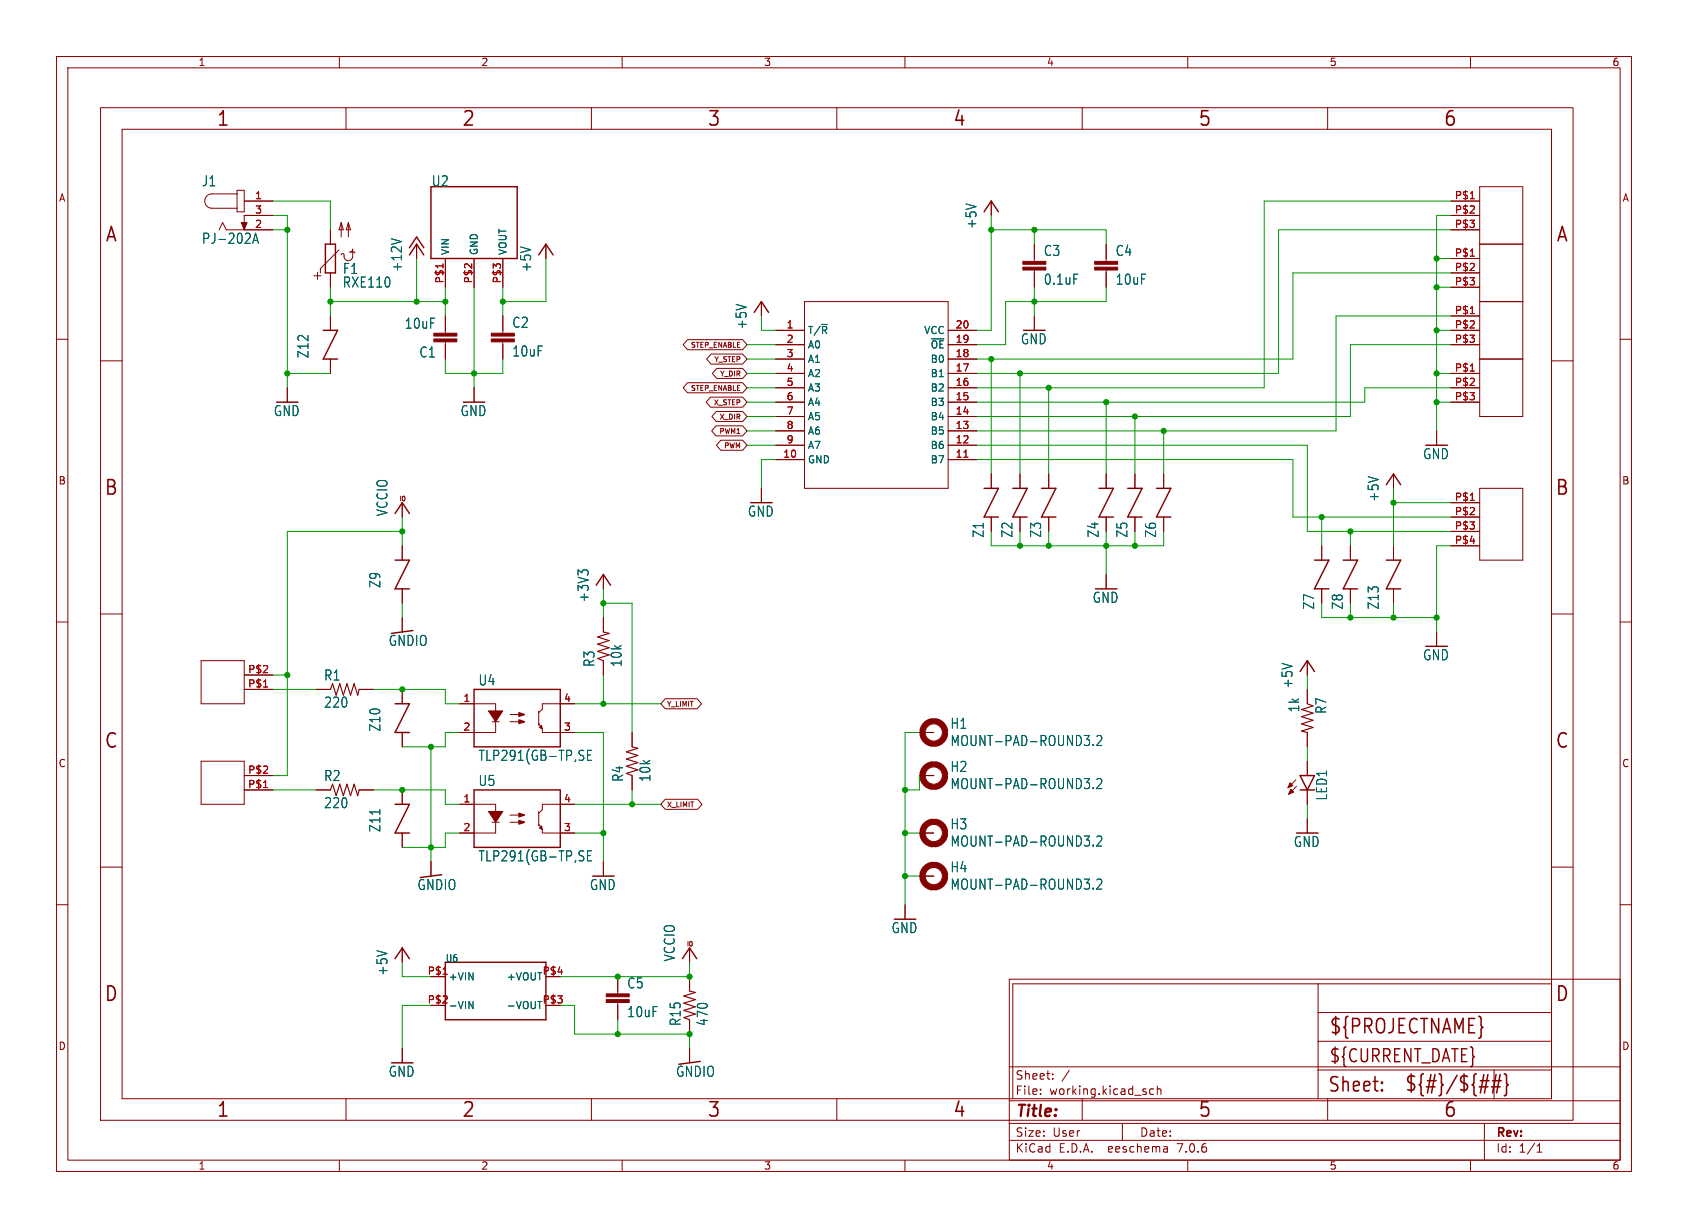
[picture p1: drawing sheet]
<svg xmlns="http://www.w3.org/2000/svg" width="298mm" height="217mm" viewBox="0 0 298 217" stroke-linecap="round" stroke-linejoin="round" font-family="sans-serif">
<g fill="none" stroke="#840000" stroke-width=".18">
<path d="M10 10h278.5v197.2h-278.5zM12 12h274.5v193.2h-274.5zM17.8 19h260.3v179.1h-260.3zM60 10v2M61.2 19v3.9M104.6 19v3.9M110 10v2M148 19v3.9M160 10v2M191.3 19v3.9M210 10v2M234.7 19v3.9"/>
<path d="M260 10v2M21.6 22.9h252.7v171.4h-252.7zM41.9 34.3h-4.4a1.27 1.27 0 0 0-1.3 1.3 1.27 1.27 0 0 0 1.3 1.2h4.4M41.9 33.7h1.3v3.8h-1.3zM43.2 35.6h5.1M48.3 38.1h-5.1v2.5M60.3 39.4l.4 1.2h-.8zM60.3 39.4v2.5M61.6 39.4l.4 1.2h-.8zM61.6 39.4v2.5M175.3 35.6v2.5M256.5 35.6h5.1"/>
<path d="M256.5 38.1h5.1M261.6 33h7.6v40.7h-7.6zM10 60h2M38.7 40.6l.7-1.2 .6 1.2h8.3M55.5 48.8h1.3M56.1 48.1v1.3M58.4 40.6v2.6M58.4 48.3v2.5M58.4 55.9v2.5M59.9 44.2l-3.3 3.3v.8M62.7 44.8l-.1-.2h-.8l.4-.2 .2-.3v1.2a.76 .76 0 0 1-.8 .8 .76 .76 0 0 1-.8-.8l-.1-.4h-.3l-.1 .2M73.7 43.2v2.5"/>
<path d="M78.7 45.7v5.1M78.7 55.9v3M83.8 45.7v5.1M88.9 45.7v5.1M88.9 55.9v3M96.5 43.2v2.5M134.6 53.3v2.6M137.2 58.4h5M142.2 53.3h25.4v33.1h-25.4zM167.6 58.4h5.1M182.9 43.2v3M182.9 47.8v3"/>
<path d="M182.9 55.9v2.5M195.6 43.2v3M195.6 47.8v3M256.5 45.7h5.1M256.5 48.3h5.1M256.5 50.8h5.1M256.5 55.9h5.1M256.5 58.4h5.1M256.5 40.6h5.1M261.6 53.3h7.6M261.6 43.2h7.6M286.5 60h2"/>
<path d="M17.8 63.8h3.8M50.8 68.6v2.5M58.4 63.5v2.5M78.7 60.5v3M83.8 68.6v2.5M88.9 60.5v3M121.6 60.1h9.7l.8 .9-.8 .8h-9.7l-.8-.8zM121.6 67.7h9.7l.8 .9-.8 .9h-9.7l-.8-.9zM125.6 70.2h5.7l.8 .9-.8 .9h-5.7l-.8-.9zM125.7 62.6h5.6l.8 .9-.8 .9h-5.6l-.8-.9zM126.6 75.3h4.7l.8 .9-.8 .9h-4.7l-.8-.9zM126.6 72.8h4.7l.8 .9-.8 .8h-4.7l-.7-.8z"/>
<path d="M126.7 65.2h4.6l.8 .8-.8 .9h-4.6l-.8-.9zM127.4 77.9h3.9l.8 .8-.8 .9h-3.9l-.7-.9zM137.2 63.5h5M137.2 61h5M137.2 73.7h5M137.2 66h5M137.2 68.6h5M137.2 71.1h5M137.2 78.7h5M137.2 76.2h5M167.6 63.5h5.1M167.6 61h5.1"/>
<path d="M167.6 73.7h5.1M167.6 66h5.1M167.6 68.6h5.1M167.6 71.1h5.1M167.6 78.7h5.1M167.6 76.2h5.1M254 76.2v2.5M256.5 61h5.1M256.5 66h5.1M256.5 68.6h5.1M256.5 71.1h5.1M261.6 63.5h7.6"/>
<path d="M274.3 63.8h3.8M71.1 88.9v2.5M71.1 96.5v2.6M134.6 86.4v2.5M137.2 81.3h5M167.6 81.3h5.1M175.3 83.8v2.6M175.3 91.4v2.6M180.3 83.8v2.6M180.3 91.4v2.6M185.4 83.8v2.6M185.4 91.4v2.6"/>
<path d="M195.6 83.8v2.6M195.6 91.4v2.6M200.7 83.8v2.6M200.7 91.4v2.6M205.7 83.8v2.6M205.7 91.4v2.6M233.7 96.5v2.6M238.8 96.5v2.6M246.4 83.8v2.6M246.4 96.5v2.6M256.5 88.9h5.1M256.5 91.4h5.1"/>
<path d="M256.5 94h5.1M256.5 96.5h5.1M261.6 86.4h7.6v12.7h-7.6zM10 110h2M17.8 108.6h3.8M35.6 116.8h7.6v7.7h-7.6zM43.2 119.4h5.1M71.1 104.1v2.6M71.1 109.2v2.6M106.7 101.6v2.5M106.7 109.2v2.6M106.7 116.8v2.6"/>
<path d="M195.6 101.6v2.5M231.1 116.8v2.6M233.7 104.1v2.6M238.8 104.1v2.6M246.4 104.1v2.6M254 111.8v2.5M274.3 108.6h3.8M286.5 110h2M35.6 134.6h7.6v7.6h-7.6zM43.2 137.2h5.1M43.2 121.9h5.1M43.2 139.7h5.1"/>
<path d="M55.9 121.9h2.5M55.9 139.7h2.5M63.5 121.9h2.5M63.5 139.7h2.5M71.1 121.9v2.6M71.1 129.5v2.6M71.1 139.7v2.5M81.3 124.5h6.3v1.2M87 127.6h1.3M87.6 127.6v1.9h-6.3M90.2 127.6h2.5M90.2 126.4h2.5"/>
<path d="M95.2 125.7v2.6M95.2 128l.7 .9v.6M95.9 129.5h5.7M101.6 124.5h-5.7v.9l-.7 .6M111.8 129.5v2.6M111.8 137.2v2.5M117.6 123.6h5.7l.7 .9-.7 .8h-5.7l-.8-.8zM162.6 137.2h2.5M162.6 129.5h2.5M229.1 137.9l-1.4 1.4M229.2 139.1l-1.4 1.4M231.1 121.9v2.6"/>
<path d="M231.1 129.5v2.6M231.1 134.6v2.6M231.1 139.7v2.5M10 160h2M17.8 153.4h3.8M71.1 147.3v2.6M76.2 152.4v2.5M81.3 142.2h6.3v1.3M87 145.4h1.3M87.6 145.4v1.9h-6.3M90.2 145.4h2.5M90.2 144.1h2.5"/>
<path d="M95.2 143.5v2.5M95.2 145.7l.7 1v.6M95.9 147.3h5.7M101.6 142.2h-5.7v1l-.7 .6M106.7 152.4v2.5M117.6 141.4h5.7l.8 .8-.8 .9h-5.7l-.8-.9zM162.6 147.3h2.5M162.6 154.9h2.5M231.1 144.8v2.5M274.3 153.4h3.8M286.5 160h2M71.1 167.6v2.6"/>
<path d="M109.2 172.7v3.1M109.2 177.3v3M121.9 167.6v2.6M121.9 172.7v2.6M160 160v2.6M178.4 173.2h108.1v32h-108.1zM233 174v20.3M233 179.1h41.3M274.3 174h-95.2v20.3M61.2 194.3v3.8M71.1 185.4v2.6M104.6 194.3v3.8"/>
<path d="M121.9 180.3v2.6M121.9 185.4v2.6M148 194.3v3.8M178.4 198.7h108.1M178.4 194.7h108.1M178.4 188.7h108.1M184 193.4v.2M184 192.6v.2M186.1 190.7v.2M186.1 189.9v.2M189.1 189.3l-1.3 1.9M191.3 194.3v3.8"/>
<path d="M198.4 198.7v3M204 192.6h-.4l-.3 .2v.5l.1 .2h.6M204.6 192.7l.2-.1h.4l.1 1M204.6 192.1v1.5M233 184.1h41.3M233 189.2h41.3M234.7 194.3v3.8M262.5 198.7v6.5M264.2 189.2v5.1M60 205.2v2M110 205.2v2M160 205.2v2"/>
<path d="M178.4 201.7h108.1M206.3 202.8l.1 1M206.4 203.7l-.1 .1M206.4 203.1l-.1 .1M210 205.2v2M260 205.2v2M271.8 203.8h.8M271.8 202.7l.4-.4v1.5"/>
<circle cx="165.1" cy="137.2" r="1.52"/>
<circle cx="165.1" cy="129.5" r="1.52"/>
<circle cx="165.1" cy="154.9" r="1.52"/>
<circle cx="165.1" cy="147.3" r="1.52"/>
</g>
<g fill="none" stroke="#840000" stroke-width=".25">
<path d="M76.2 33h15.2v12.7h-15.2zM174 37.5l1.3-1.9 1.2 1.9M57.1 58.4h2.6l-2.6 5.1h2.6M57.5 43.2h1.8v5.1h-1.8zM72.4 45.1l1.3-1.9 1.2 1.9M72.4 43.8l1.3-1.9 1.2 1.9M95.2 45.1l1.3-1.9 1.3 1.9M133.3 55.2l1.3-1.9 1.3 1.9M69.8 99.1h2.6l-2.6 5h2.6M69.8 90.8l1.3-1.9 1.3 1.9M174 86.4h2.5l-2.5 5h2.5M179.1 86.4h2.5l-2.5 5h2.5"/>
<path d="M184.1 86.4h2.6l-2.6 5h2.6M194.3 86.4h2.5l-2.5 5h2.5M199.4 86.4h2.5l-2.5 5h2.5M204.5 86.4h2.5l-2.5 5h2.5M232.4 99.1h2.5l-2.5 5h2.5M237.5 99.1h2.5l-2.5 5h2.5M245.1 99.1h2.5l-2.5 5h2.5M245.1 85.7l1.3-1.9 1.2 1.9M73 111.5l-3.8 .5M105.4 103.5l1.3-1.9 1.2 1.9M229.9 118.7l1.2-1.9 1.3 1.9M69.8 124.5h2.6l-2.6 5h2.6"/>
<path d="M83.8 139.7h15.3v10.2h-15.3zM83.8 121.9h15.3v10.2h-15.3zM229.9 139.7h2.5M229.9 137.2h2.5l-1.3 2.5zM69.8 142.2h2.6l-2.6 5.1h2.6M78.1 154.7l-3.8 .5M69.8 169.5l1.3-1.9 1.3 1.9M78.7 170.2h17.8v10.1h-17.8zM120.6 169.5l1.3-1.9 1.3 1.9M123.8 187.7l-3.8 .5"/>
</g>
<path d="M260 35.1h.7M78.3 46.7v.7M260 45.3h.7M260 55.5h.7M260 65.6h.7M170.4 80.9h.7M260 88.5h.7M46.6 139.3h.7M46.6 121.5h.7M78.3 172.3h.8" fill="none" stroke="#a90000" stroke-width=".18"/>
<path d="M106.7 111.8l1 .2-2 .6 2 .7-2 .6 2 .7-2 .6 2 .6-2 .7 1 .3M58.4 121.9l.4-1 .6 2 .7-2 .6 2 .6-2 .7 2 .6-2 .6 2 .3-1M58.4 139.7l.4-1 .6 2 .7-2 .6 2 .6-2 .7 2 .6-2 .6 2 .3-1M111.8 132.1l1 .2-2.1 .7 2.1 .6-2.1 .6 2.1 .7-2.1 .6 2.1 .6-2.1 .7 1.1 .4M231.1 124.5l1.1 .3-2.1 .7 2.1 .6-2.1 .6 2.1 .7-2.1 .6 2.1 .7-2.1 .6 1 .2M121.9 175.3l1 .2-2 .6 2 .7-2 .6 2 .7-2 .6 2 .6-2 .7 1 .3" fill="none" stroke="#840000" stroke-width=".2"/>
<g fill="#840000" stroke="#840000" stroke-width=".18">
<path d="M193.5 46.2h4.1v.5h-4.1z"/>
<path d="M193.5 47.2h4.1v.6h-4.1z"/>
<path d="M107.2 175.8h4.1v.5h-4.1z"/>
<path d="M107.2 176.8h4.1v.5h-4.1z"/>
<path d="M180.8 47.2h4.1v.6h-4.1z"/>
<path d="M180.8 46.2h4.1v.5h-4.1z"/>
<path d="M228.1 138.4l.5 .5-.9 .4z"/>
<path d="M228.2 139.6l.5 .5-.9 .4z"/>
<path d="M42.7 39.4h1l-.5 1.2z"/>
<path d="M86.9 58.9h4v.5h-4z"/>
<path d="M86.9 59.9h4v.6h-4z"/>
<path d="M86.4 125.7h2.5l-1.3 1.9z"/>
<path d="M95.8 128.3l.1 .6-.5-.2z"/>
<path d="M86.4 143.5h2.5l-1.3 1.9z"/>
<path d="M95.8 146l.1 .7-.5-.3z"/>
<path d="M76.7 58.9h4.1v.5h-4.1z"/>
<path d="M76.7 59.9h4.1v.6h-4.1z"/>
</g>
<g fill="none" stroke="#840000" stroke-width="1">
<path d="M163.1 137.4l.2 .7 .4 .6 .6 .4 .5 .1M163.1 129.8l.2 .7 .4 .5 .6 .4 .5 .2M164.8 135.1l-.6 .2-.6 .5-.4 .6-.1 .5M164.8 127.5l-.6 .2-.6 .5-.4 .6-.1 .5M165.4 135.1l.5 .2 .6 .4 .4 .5 .2 .7M165.4 127.5l.5 .1 .6 .4 .4 .6 .2 .7M167.1 137.4l-.1 .5-.4 .6-.6 .5-.6 .2M167.1 129.8l-.1 .5-.4 .6-.6 .5-.6 .2M163.1 155.2l.2 .7 .4 .5 .6 .4 .5 .2M163.1 147.6l.2 .7 .4 .5 .6 .4 .5 .2M164.8 152.9l-.6 .2-.6 .5-.4 .6-.1 .5M164.8 145.3l-.6 .2-.6 .4-.4 .6-.1 .6"/>
<path d="M165.4 152.9l.5 .1 .6 .4 .4 .6 .2 .7M165.4 145.3l.5 .1 .6 .4 .4 .6 .2 .7M167.1 155.2l-.1 .5-.4 .6-.6 .5-.6 .2M167.1 147.6l-.1 .5-.4 .6-.6 .4-.6 .3"/>
</g>
<g fill="none" stroke="#006464" stroke-width=".18">
<path d="M44.7 43l.5-1.8 .5 1.8M44.8 42.5h.8M69.2 42.2l1.8 .5M102.9 101.3l-.7-.5v.9M103.1 100.9h.7M103 132.7l.2 .1M103.1 133.7l.1 .3-.1 .4M103.9 133.5h.5M104.6 132.7h-.7v1.8h.7M193.3 139.3v.2M193.3 131.7v.1M193.9 137.9l.3-.2h.3l.2 .2 .1 .3-.1 .2-.8 1.1h.9"/>
<path d="M193.9 130.2l.3-.1h.3l.2 .1 .1 .4-.1 .2-.8 1h.9M67.2 143.2v.8M103 150.5h.2M103.1 151.5l.1 .2-.1 .5M103.9 151.3h.5M104.6 150.5h-.7v1.7h.7M193.3 149.5v.1M193.3 157.1v.1M193.9 148l.3-.2h.3l.2 .2 .1 .4-.1 .2-.8 1h.9M193.9 155.6l.3-.1h.3l.2 .1 .1 .4-.1 .2-.8 1h.9M82.9 177.1l.7 1.3v-1.3M95.1 177.1h.7"/>
</g>
<g fill="#840000" stroke="#840000" stroke-width=".25">
<path d="M91.8 127.3l.9 .3-.9 .4z"/>
<path d="M91.8 126l.9 .4-.9 .3z"/>
<path d="M91.8 145.1l.9 .3-.9 .3z"/>
<path d="M91.8 143.8l.9 .3-.9 .4z"/>
</g>
<path d="M244.3 192.7l.1 .1-.1 .1M244.3 191.4l.1 .1-.1 .1M261.5 192.2h1.6M261.7 191.1h1.6M263.1 190l-.6 3.3M263.7 192.2h1.5M263.9 191.1h1.5M264.5 190l-.6 3.3M265.2 190l-.6 3.3M266 189.9l.3 .1 .1 .3v1.2l.3 .3-.3 .4v1.2l-.1 .3-.3 .1" fill="none" stroke="#840000" stroke-width=".27"/>
<g fill="none" stroke="#009600" stroke-width=".18">
<path d="M48.3 38.1h2.5v30.5M48.3 35.6h10.1v5M175.3 38.1v20.3h-2.6M256.5 38.1h-2.5v38.1M256.5 35.6h-33v33h-50.8M48.3 40.6h2.5M58.4 53.3h20.3M58.4 50.8v5.1M73.7 45.7v7.6M78.7 50.8v5.1M83.8 50.8v17.8M88.9 50.8v5.1"/>
<path d="M96.5 45.7v7.6h-7.6M134.6 55.9v2.5h2.6M175.3 40.6h20.3v2.6M182.9 40.6v2.6M182.9 50.8v5.1M195.6 50.8v2.5h-17.8v7.7h-5.1M254 58.4h2.5M254 45.7h2.5M254 50.8h2.5M256.5 55.9h-20.3v20.3h-63.5M256.5 48.3h-27.9v15.2h-55.9M256.5 40.6h-30.4v25.4h-53.4"/>
<path d="M50.8 66h7.6M78.7 63.5v2.5h10.2v-2.5M132.1 78.7h5.1M132.1 76.2h5.1M132.1 73.7h5.1M132.1 63.5h5.1M132.1 66h5.1M132.1 71.1h5.1M132.1 61h5.1M132.1 68.6h5.1M172.7 78.7h58.4v15.3h25.4M175.3 63.5v20.3"/>
<path d="M180.3 66v17.8M185.4 68.6v15.2M195.6 71.1v12.7M200.7 73.7v10.1M205.7 76.2v7.6M254 66h2.5M254 71.1h2.5M256.5 61h-17.7v12.7h-66.1M256.5 68.6h-15.2v2.5h-68.6M71.1 94h-20.3v43.2h-2.5M71.1 91.4v5.1M137.2 81.3h-2.6v5.1"/>
<path d="M172.7 81.3h55.9v10.1h27.9M175.3 94v2.5h30.4v-2.5M180.3 94v2.5M185.4 94v2.5M195.6 94v7.6M200.7 94v2.5M233.7 91.4v5.1M238.8 94v2.5M246.4 86.4v10.1M246.4 88.9h10.1M256.5 96.5h-2.5v15.3M48.3 119.4h2.5"/>
<path d="M71.1 106.7v2.5M106.7 106.7h5.1v22.8M106.7 104.1v5.1M106.7 119.4v5.1M231.1 119.4v2.5M233.7 106.7v2.5h20.3M238.8 106.7v2.5M246.4 106.7v2.5M48.3 139.7h7.6M48.3 121.9h7.6M66 139.7h12.7v2.5h2.6M66 121.9h12.7v2.6h2.6"/>
<path d="M76.2 132.1v20.3M81.3 129.5h-2.6v2.6h-7.6M101.6 129.5h5.1v22.9M101.6 124.5h15.2M111.8 139.7v2.5M162.6 129.5h-2.6v30.5M162.6 137.2v2.5h-2.6M231.1 132.1v2.5M81.3 147.3h-2.6v2.6h-7.6M101.6 147.3h5.1M101.6 142.2h15.2M160 147.3h2.6"/>
<path d="M160 154.9h2.6M231.1 142.2v2.6M71.1 170.2v2.5h5.1M76.2 177.8h-5.1v7.6M99.1 177.8h2.5v5.1h20.3v2.5M121.9 170.2v2.5h-22.8M109.2 180.3v2.6"/>
</g>
<g fill="#009600" stroke="#009600" stroke-width=".18">
<circle cx="200.7" cy="73.7" r=".46"/>
<circle cx="195.6" cy="71.1" r=".46"/>
<circle cx="185.4" cy="68.6" r=".46"/>
<circle cx="182.9" cy="40.6" r=".46"/>
<circle cx="182.9" cy="53.3" r=".46"/>
<circle cx="254" cy="45.7" r=".46"/>
<circle cx="254" cy="71.1" r=".46"/>
<circle cx="254" cy="66" r=".46"/>
<circle cx="254" cy="58.4" r=".46"/>
<circle cx="254" cy="50.8" r=".46"/>
<circle cx="185.4" cy="96.5" r=".46"/>
<circle cx="205.7" cy="76.2" r=".46"/>
<circle cx="200.7" cy="96.5" r=".46"/>
<circle cx="195.6" cy="96.5" r=".46"/>
<circle cx="180.3" cy="96.5" r=".46"/>
<circle cx="246.4" cy="88.9" r=".46"/>
<circle cx="233.7" cy="91.4" r=".46"/>
<circle cx="238.8" cy="94" r=".46"/>
<circle cx="238.8" cy="109.2" r=".46"/>
<circle cx="254" cy="109.2" r=".46"/>
<circle cx="246.4" cy="109.2" r=".46"/>
<circle cx="121.9" cy="172.7" r=".46"/>
<circle cx="121.9" cy="182.9" r=".46"/>
<circle cx="160" cy="154.9" r=".46"/>
<circle cx="111.8" cy="142.2" r=".46"/>
<circle cx="160" cy="139.7" r=".46"/>
<circle cx="109.2" cy="182.9" r=".46"/>
<circle cx="109.2" cy="172.7" r=".46"/>
<circle cx="160" cy="147.3" r=".46"/>
<circle cx="175.3" cy="40.6" r=".46"/>
<circle cx="180.3" cy="66" r=".46"/>
<circle cx="175.3" cy="63.5" r=".46"/>
<circle cx="71.1" cy="94" r=".46"/>
<circle cx="106.7" cy="124.5" r=".46"/>
<circle cx="76.2" cy="132.1" r=".46"/>
<circle cx="50.8" cy="119.4" r=".46"/>
<circle cx="106.7" cy="106.7" r=".46"/>
<circle cx="71.1" cy="121.9" r=".46"/>
<circle cx="106.7" cy="147.3" r=".46"/>
<circle cx="71.1" cy="139.7" r=".46"/>
<circle cx="76.2" cy="149.9" r=".46"/>
<circle cx="78.7" cy="53.3" r=".46"/>
<circle cx="73.7" cy="53.3" r=".46"/>
<circle cx="50.8" cy="66" r=".46"/>
<circle cx="50.8" cy="40.6" r=".46"/>
<circle cx="83.8" cy="66" r=".46"/>
<circle cx="58.4" cy="53.3" r=".46"/>
<circle cx="88.9" cy="53.3" r=".46"/>
</g>
<g font-size="3.5" fill="#840000">
<text x="38.2" y="22.7">1</text>
<text x="81.6" y="22.7">2</text>
<text x="125" y="22.7">3</text>
<text x="168.4" y="22.7">4</text>
<text x="211.8" y="22.7">5</text>
<text x="255.1" y="22.7">6</text>
<text x="18.5" y="43.1">A</text>
<text x="275" y="43.1">A</text>
<text x="18.3" y="87.9">B</text>
<text x="274.9" y="87.9">B</text>
<text x="18.3" y="132.7">C</text>
<text x="274.9" y="132.7">C</text>
<text x="18.3" y="177.4">D</text>
<text x="274.9" y="177.4">D</text>
<text x="234.9" y="183.2">${PROJECTNAME}</text>
<text x="38.2" y="197.9">1</text>
<text x="81.6" y="197.9">2</text>
<text x="125" y="197.9">3</text>
<text x="168.4" y="197.9">4</text>
<text x="211.8" y="197.9">5</text>
<text x="234.7" y="193.5">Sheet:</text>
<text x="248.3" y="193.3">${#}/${##}</text>
<text x="255.1" y="197.9">6</text>
</g>
<text font-size="3.2" fill="#840000" x="234.9" y="188.2">${CURRENT_DATE}</text>
<text font-size="2.8" fill="#840000" x="179.4" y="198.1">Title:</text>
<g font-size="2.5" fill="#006464">
<text x="35.6" y="33.2">J1</text>
<text x="76.3" y="33.2">U2</text>
<text x="172.9" y="40.6" transform="rotate(-90 172.9 40.6)">+5V</text>
<text x="35.6" y="43.3">PJ-202A</text>
<text x="184.5" y="45.5">C3</text>
<text x="197.2" y="45.5">C4</text>
<text x="60.5" y="51.1">RXE110</text>
<text x="60.5" y="48.7">F1</text>
<text x="71.3" y="48.2" transform="rotate(-90 71.3 48.2)">+12V</text>
<text x="94.1" y="48.2" transform="rotate(-90 94.1 48.2)">+5V</text>
<text x="184.5" y="50.6">0.1uF</text>
<text x="197.2" y="50.6">10uF</text>
<text x="71.5" y="58.4">10uF</text>
<text x="90.5" y="58.2">C2</text>
<text x="132.2" y="58.4" transform="rotate(-90 132.2 58.4)">+5V</text>
<text x="54.8" y="63.4" transform="rotate(-90 54.8 63.4)">Z12</text>
<text x="74.1" y="63.4">C1</text>
<text x="90.5" y="63.3">10uF</text>
<text x="180.4" y="61.1">GND</text>
<text x="48.3" y="73.8">GND</text>
<text x="81.3" y="73.8">GND</text>
<text x="251.5" y="81.4">GND</text>
<text x="244" y="88.8" transform="rotate(-90 244 88.8)">+5V</text>
<text x="68.7" y="91.4" transform="rotate(-90 68.7 91.4)">VCCIO</text>
<text x="132.1" y="91.6">GND</text>
<text x="174.1" y="95.2" transform="rotate(-90 174.1 95.2)">Z1</text>
<text x="179.2" y="95.2" transform="rotate(-90 179.2 95.2)">Z2</text>
<text x="184.3" y="95.2" transform="rotate(-90 184.3 95.2)">Z3</text>
<text x="194.5" y="95.2" transform="rotate(-90 194.5 95.2)">Z4</text>
<text x="199.5" y="95.2" transform="rotate(-90 199.5 95.2)">Z5</text>
<text x="204.6" y="95.2" transform="rotate(-90 204.6 95.2)">Z6</text>
<text x="67.5" y="104.1" transform="rotate(-90 67.5 104.1)">Z9</text>
<text x="104.3" y="106.6" transform="rotate(-90 104.3 106.6)">+3V3</text>
<text x="193.1" y="106.8">GND</text>
<text x="232.6" y="107.9" transform="rotate(-90 232.6 107.9)">Z7</text>
<text x="237.6" y="107.9" transform="rotate(-90 237.6 107.9)">Z8</text>
<text x="244" y="107.9" transform="rotate(-90 244 107.9)">Z13</text>
<text x="68.6" y="114.4">GNDIO</text>
<text x="105.3" y="118.1" transform="rotate(-90 105.3 118.1)">R3</text>
<text x="110.1" y="118.1" transform="rotate(-90 110.1 118.1)">10k</text>
<text x="251.5" y="117">GND</text>
<text x="57.2" y="120.6">R1</text>
<text x="57.2" y="125.4">220</text>
<text x="84.5" y="121.4">U4</text>
<text x="228.7" y="121.9" transform="rotate(-90 228.7 121.9)">+5V</text>
<text x="67.5" y="129.5" transform="rotate(-90 67.5 129.5)">Z10</text>
<text x="167.9" y="129.1">H1</text>
<text x="229.9" y="126.1" transform="rotate(-90 229.9 126.1)">1k</text>
<text x="234.7" y="126.4" transform="rotate(-90 234.7 126.4)">R7</text>
<text x="84.5" y="134.8">TLP291(GB-TP,SE</text>
<text x="167.9" y="136.7">H2</text>
<text x="167.9" y="132.1">MOUNT-PAD-ROUND3.2</text>
<text x="57.2" y="138.3">R2</text>
<text x="57.2" y="143.1">220</text>
<text x="84.5" y="139.2">U5</text>
<text x="110.4" y="138.4" transform="rotate(-90 110.4 138.4)">R4</text>
<text x="115.2" y="138.4" transform="rotate(-90 115.2 138.4)">10k</text>
<text x="167.9" y="139.8">MOUNT-PAD-ROUND3.2</text>
<text x="234.8" y="141.7" transform="rotate(-90 234.8 141.7)">LED1</text>
<text x="67.5" y="147.3" transform="rotate(-90 67.5 147.3)">Z11</text>
<text x="167.9" y="146.9">H3</text>
<text x="167.9" y="149.9">MOUNT-PAD-ROUND3.2</text>
<text x="84.5" y="152.5">TLP291(GB-TP,SE</text>
<text x="167.9" y="154.5">H4</text>
<text x="228.7" y="150">GND</text>
<text x="73.7" y="157.6">GNDIO</text>
<text x="104.2" y="157.6">GND</text>
<text x="167.9" y="157.5">MOUNT-PAD-ROUND3.2</text>
<text x="157.5" y="165.2">GND</text>
<text x="68.7" y="172.7" transform="rotate(-90 68.7 172.7)">+5V</text>
<text x="119.5" y="170.1" transform="rotate(-90 119.5 170.1)">VCCIO</text>
<text x="110.8" y="175">C5</text>
<text x="110.8" y="180.1">10uF</text>
<text x="120.6" y="181.6" transform="rotate(-90 120.6 181.6)">R15</text>
<text x="125.4" y="181.6" transform="rotate(-90 125.4 181.6)">470</text>
<text x="68.6" y="190.6">GND</text>
<text x="119.4" y="190.6">GNDIO</text>
</g>
<g font-size="2.1" fill="#840000">
<text x="179.4" y="191.1">Sheet:</text>
<text x="179.4" y="193.8">File:</text>
<text x="185.5" y="193.8">working.kicad_sch</text>
<text x="179.4" y="201.2">Size:</text>
<text x="186.1" y="201.2">User</text>
<text x="201.4" y="201.2">Date:</text>
<text x="264.4" y="201.5">Rev:</text>
<text x="179.4" y="204">KiCad</text>
<text x="187.2" y="204">E.D.A.</text>
<text x="196.1" y="204">eeschema</text>
<text x="208.4" y="204">7.0.6</text>
<text x="264.4" y="204">Id:</text>
<text x="268.5" y="204">1/1</text>
</g>
<g font-size="1.8" fill="#840000">
<text x="35" y="11.9">1</text>
<text x="85" y="11.9">2</text>
<text x="135" y="11.9">3</text>
<text x="185" y="11.9">4</text>
<text x="235" y="11.9">5</text>
<text x="285" y="11.9">6</text>
<text x="10.3" y="35.9">A</text>
<text x="286.8" y="35.9">A</text>
<text x="10.3" y="85.9">B</text>
<text x="286.7" y="85.9">B</text>
<text x="10.3" y="135.9">C</text>
<text x="286.7" y="135.9">C</text>
<text x="10.3" y="185.9">D</text>
<text x="286.7" y="185.9">D</text>
<text x="35" y="207">1</text>
<text x="85" y="207">2</text>
<text x="135" y="207">3</text>
<text x="185" y="207">4</text>
<text x="235" y="207">5</text>
<text x="285" y="207">6</text>
</g>
<g font-size="1.8" fill="#a90000">
<text x="45" y="35.3">1</text>
<text x="257.1" y="35.3">P$1</text>
<text x="45" y="40.4">2</text>
<text x="45" y="37.8">3</text>
<text x="257.1" y="37.8">P$2</text>
<text x="257.1" y="40.4">P$3</text>
<text x="257.1" y="45.5">P$1</text>
<text x="78.5" y="50.2" transform="rotate(-90 78.5 50.2)">P$1</text>
<text x="83.6" y="50.2" transform="rotate(-90 83.6 50.2)">P$2</text>
<text x="88.6" y="50.2" transform="rotate(-90 88.6 50.2)">P$3</text>
<text x="257.1" y="48">P$2</text>
<text x="257.1" y="50.5">P$3</text>
<text x="139" y="58.2">1</text>
<text x="168.9" y="58.2">20</text>
<text x="257.1" y="55.6">P$1</text>
<text x="257.1" y="58.2">P$2</text>
<text x="139" y="60.7">2</text>
<text x="139" y="63.2">3</text>
<text x="139" y="65.8">4</text>
<text x="168.9" y="65.8">17</text>
<text x="168.9" y="63.2">18</text>
<text x="168.9" y="60.7">19</text>
<text x="257.1" y="60.7">P$3</text>
<text x="257.1" y="65.8">P$1</text>
<text x="139" y="68.3">5</text>
<text x="139" y="70.9">6</text>
<text x="168.9" y="70.9">15</text>
<text x="168.9" y="68.3">16</text>
<text x="257.1" y="68.3">P$2</text>
<text x="257.1" y="70.9">P$3</text>
<text x="139" y="73.4">7</text>
<text x="139" y="75.9">8</text>
<text x="168.9" y="75.9">13</text>
<text x="168.9" y="73.4">14</text>
<text x="138.4" y="81">10</text>
<text x="139" y="78.5">9</text>
<text x="168.9" y="81">11</text>
<text x="168.9" y="78.5">12</text>
<text x="257.1" y="88.6">P$1</text>
<text x="257.1" y="91.2">P$2</text>
<text x="257.1" y="93.7">P$3</text>
<text x="257.1" y="96.3">P$4</text>
<text x="43.8" y="119.1">P$2</text>
<text x="43.8" y="121.7">P$1</text>
<text x="81.8" y="124.2">1</text>
<text x="99.6" y="124.2">4</text>
<text x="81.8" y="129.3">2</text>
<text x="99.6" y="129.3">3</text>
<text x="43.8" y="136.9">P$2</text>
<text x="43.8" y="139.4">P$1</text>
<text x="81.8" y="142">1</text>
<text x="99.6" y="142">4</text>
<text x="81.8" y="147.1">2</text>
<text x="99.6" y="147.1">3</text>
<text x="75.5" y="172.5">P$1</text>
<text x="95.8" y="172.5">P$4</text>
<text x="75.5" y="177.5">P$2</text>
<text x="95.8" y="177.5">P$3</text>
</g>
<g font-size="1.8" fill="#006464">
<text x="79.6" y="45.2" transform="rotate(-90 79.6 45.2)">VIN</text>
<text x="84.7" y="45.2" transform="rotate(-90 84.7 45.2)">GND</text>
<text x="89.8" y="45.2" transform="rotate(-90 89.8 45.2)">VOUT</text>
<text x="142.7" y="59.3">T/~{R}</text>
<text x="163.3" y="59.3">VCC</text>
<text x="142.7" y="61.8">A0</text>
<text x="142.7" y="64.4">A1</text>
<text x="164.4" y="64.4">B0</text>
<text x="164.4" y="61.8">~{OE}</text>
<text x="142.7" y="66.9">A2</text>
<text x="142.7" y="69.4">A3</text>
<text x="142.7" y="72">A4</text>
<text x="164.4" y="72">B3</text>
<text x="164.4" y="69.4">B2</text>
<text x="164.4" y="66.9">B1</text>
<text x="142.7" y="74.5">A5</text>
<text x="142.7" y="77.1">A6</text>
<text x="164.4" y="77.1">B5</text>
<text x="164.4" y="74.5">B4</text>
<text x="142.7" y="82.1">GND</text>
<text x="142.7" y="79.6">A7</text>
<text x="164.4" y="82.1">B7</text>
<text x="164.4" y="79.6">B6</text>
<text x="78.7" y="170.3">U6</text>
<text x="79.2" y="173.6">+VIN</text>
<text x="89.5" y="173.6">+VOUT</text>
<text x="79.2" y="178.7">-VIN</text>
<text x="89.5" y="178.7">-VOUT</text>
</g>
<g font-size="1.2" fill="#840000">
<text x="122" y="61.7">STEP_ENABLE</text>
<text x="126.1" y="64.2">Y_STEP</text>
<text x="122" y="69.3">STEP_ENABLE</text>
<text x="126.1" y="71.9">X_STEP</text>
<text x="127.2" y="66.8">Y_DIR</text>
<text x="127" y="76.9">PWM1</text>
<text x="127.1" y="74.4">X_DIR</text>
<text x="127.9" y="79.5">PWM</text>
<text x="117.8" y="125.2">Y_LIMIT</text>
<text x="117.8" y="143">X_LIMIT</text>
</g>
<g font-size="1.1" fill="#840000">
<text x="70.5" y="88.8">IO</text>
<text x="121.3" y="167.6">IO</text>
</g>
</svg>
